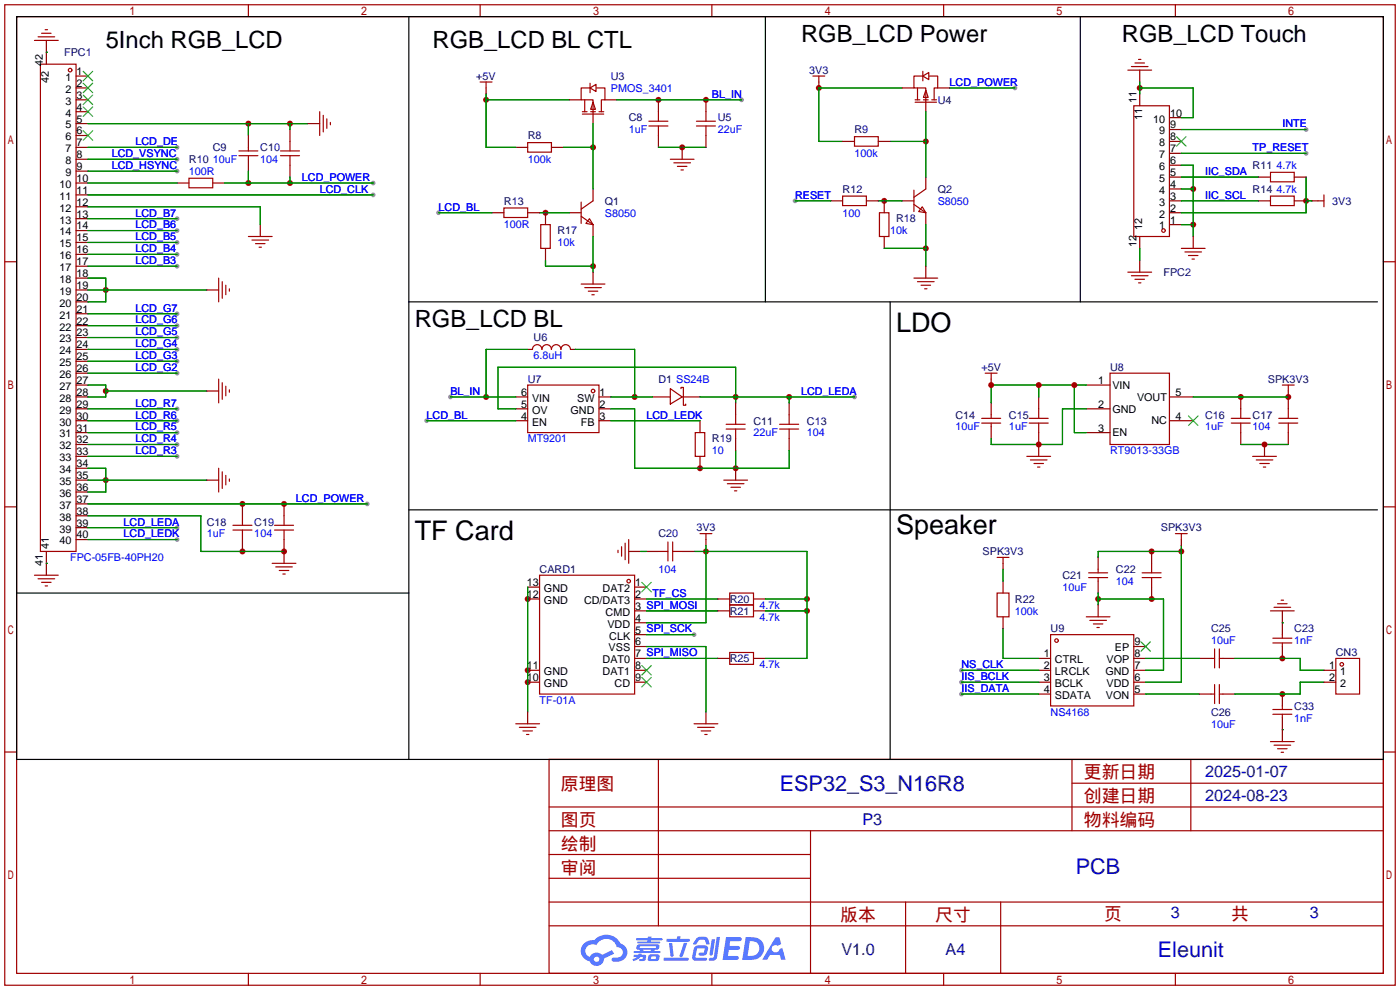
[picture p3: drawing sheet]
<svg xmlns="http://www.w3.org/2000/svg" width="299mm" height="212mm" viewBox="0 0 299 212" stroke-linecap="round" stroke-linejoin="round" font-family="sans-serif">
<g fill="#999">
<circle cx="205.5" cy="143.3" r=".51"/>
<circle cx="205.5" cy="145.8" r=".51"/>
<circle cx="205.5" cy="148.3" r=".51"/>
<circle cx="37.8" cy="115.3" r=".51"/>
<circle cx="37.8" cy="112.8" r=".51"/>
<circle cx="37.8" cy="31.5" r=".51"/>
<circle cx="37.8" cy="34" r=".51"/>
<circle cx="37.8" cy="36.6" r=".51"/>
<circle cx="79.8" cy="41.7" r=".51"/>
<circle cx="37.8" cy="46.7" r=".51"/>
<circle cx="37.8" cy="49.3" r=".51"/>
<circle cx="37.8" cy="51.8" r=".51"/>
<circle cx="37.8" cy="54.4" r=".51"/>
<circle cx="37.8" cy="56.9" r=".51"/>
<circle cx="37.8" cy="67.1" r=".51"/>
<circle cx="37.8" cy="69.6" r=".51"/>
<circle cx="37.8" cy="72.1" r=".51"/>
<circle cx="37.8" cy="74.7" r=".51"/>
<circle cx="37.8" cy="77.2" r=".51"/>
<circle cx="37.8" cy="79.8" r=".51"/>
<circle cx="37.8" cy="87.4" r=".51"/>
<circle cx="37.8" cy="89.9" r=".51"/>
<circle cx="37.8" cy="92.5" r=".51"/>
<circle cx="37.8" cy="95" r=".51"/>
<circle cx="37.8" cy="97.5" r=".51"/>
<circle cx="78.5" cy="107.7" r=".51"/>
<circle cx="169.9" cy="42.9" r=".51"/>
<circle cx="216.9" cy="18.8" r=".51"/>
<circle cx="93.7" cy="45.5" r=".51"/>
<circle cx="91.2" cy="89.9" r=".51"/>
<circle cx="279.1" cy="32.8" r=".51"/>
<circle cx="279.1" cy="27.7" r=".51"/>
<circle cx="182.6" cy="84.8" r=".51"/>
<circle cx="158.5" cy="21.3" r=".51"/>
<circle cx="96.3" cy="84.8" r=".51"/>
<circle cx="148.3" cy="135.6" r=".51"/>
<circle cx="79.8" cy="39.1" r=".51"/>
</g>
<g fill="none" stroke="#a10000" stroke-width=".25">
<path d="M1 1h297.2v209.6h-297.2zM3.6 3.6h292.1v204.4h-292.1zM53.1 1v2.6M102.6 1v2.6M152.1 1v2.6M201.7 1v2.6M251.2 1v2.6M1 55.9h2.6M295.7 55.9h2.5M1 108.3h2.6M295.7 108.3h2.5M1 160.7h2.6"/>
<path d="M117.3 162.3h178.4v45.7h-178.4zM117.3 177.5h178.4M117.3 172.5h178.4M140.7 162.3v35.6M173.2 177.5v30.5M229.1 162.3v15.2M229.1 167.4h66.6M254.5 162.3v15.2M295.7 160.7h2.5M117.3 182.6h55.9M117.3 197.9h178.4M117.3 192.8h178.4"/>
<path d="M117.3 187.7h55.9M193.5 192.8v15.2M213.9 192.8v15.2M53.1 208v2.6M102.6 208v2.6M152.1 208v2.6M201.7 208v2.6M251.2 208v2.6"/>
</g>
<g fill="#5487ff">
<path d="M155.2 200.3h2.6a.48 .48 0 0 1 .7 .4 .48 .48 0 0 1-.6 .4h-1.8l-.2 1.1h1.9a.43 .43 0 0 1 .4 .4 .43 .43 0 0 1-.5 .4h-1.9l-.2 1.3h1.7a.45 .45 0 0 1 .5 .2 .45 .45 0 0 1-.1 .6h-3.3z"/>
<path d="M165.7 200.3h.9l.4 1.5-.8 .3a.84 .84 0 0 0-1.2 .3 .84 .84 0 0 0 .4 1.1 .84 .84 0 0 0 1.1-.4l.1-.2 .6-.3 .7 2.5h-1l-.2-1h-2.1l-.6 1h-1.1z"/>
<path d="M152.1 200.8h.7l-.5 3.1a.36 .36 0 0 1-.3 .3 .36 .36 0 0 1-.4-.3z"/>
<path d="M153.2 200.2h.7l-.6 4.3a1.13 1.13 0 0 1-1.8 .6l.2-.4h.7l.2-.2z"/>
<path d="M148.9 200.6l.6-.4h1a.77 .77 0 0 1 .9 .5l.3 1-.2 .2h-.5l-.3-.9-.2-.2-1 .1-.7 1-.6-.1-.1-.2z"/>
<path d="M148.4 202.4l.6-.3h1.7a.81 .81 0 0 1 .7 .5 .81 .81 0 0 1-.2 .8 .81 .81 0 0 1-.9 .8h-.7a.32 .32 0 0 1-.3-.3 .32 .32 0 0 1 .4-.3h.7l.2-.9-1.6 .1-.4 1.8 2.2 .1a.32 .32 0 0 1 .3 .4 .32 .32 0 0 1-.4 .2h-2.2l-.5-.3-.1-.5z"/>
<path d="M141.9 204.7h5a.33 .33 0 0 1 .3 .3 .33 .33 0 0 1-.3 .3h-4.9l-.2-.1z"/>
<path d="M146.1 201.5h.8l-.7 2a.98 .98 0 0 1-.7 1.1l-.3-.3z"/>
<path d="M143 201.6h.7l.3 2.5a.34 .34 0 0 1-.3 .4 .34 .34 0 0 1-.4-.3z"/>
<path d="M142.5 200.7h2.1l.3-.6h.6l-.1 .6h1.7a.32 .32 0 0 1 .4 .3 .32 .32 0 0 1-.4 .3h-4.5l-.2-.2z"/>
<path d="M135.5 204.1h.9l.1-.3h.6v.3h.8a.82 .82 0 0 1-.5 1.3h-.8v-.4l.7-.1 .1-.3a.68 .68 0 0 0-1 .4l-1.1 .4-.1-.4 .9-.5h-.7z"/>
<path d="M136 200.5h2.4l.1-.3h.7v.3h2.2l.2 .3-.2 .2h-2.3v.2h1.8l.2 .3-.2 .1h-4.5l-.1-.4h2l.1-.2h-2.3l-.1-.2z"/>
<path d="M159.4 200.3l-.8 4.9h1.7a2.5 2.5 0 0 0 3-2.5 2.5 2.5 0 0 0-3.1-2.4zM160.3 201.1a1.61 1.61 0 0 1 2 1.5 1.61 1.61 0 0 1-1.8 1.7h-.7z"/>
<path d="M136.2 202a.55 .55 0 0 0-.2 .8 .55 .55 0 0 0 .7 .2l.1 .3h-1.3v.3l5.4 .1 .3-.2-.2-.2h-1.2l.2-.3a.7 .7 0 0 0 .8-.3 .7 .7 0 0 0 0-.8l-4.2-.1zM136.8 202.3l3.3-.1 .1 .1-.2 .3h-3.2zM137.5 203h1.7l-.2 .3h-1.4z"/>
<path d="M138.6 204.2a1.05 1.05 0 0 0 0 1.2 2.91 2.91 0 0 0 2.2-.2 .98 .98 0 0 0 0-1.2h-1.6zM139.2 204.5l.9-.1 .1 .4-.2 .2-.8-.1z"/>
<path d="M124.9 201.6a2.23 2.23 0 0 0-.7 2.3 2.23 2.23 0 0 0 1.8 1.6 1.58 1.58 0 0 0 1.8 .9 1.58 1.58 0 0 0 1.3-1.5l2.2-1.1-.5-.7-2.1 1a1.65 1.65 0 0 0-2.7 .4 1.45 1.45 0 0 1-.8-1.9 1.45 1.45 0 0 1 2-.7l.3 .1a2.3 2.3 0 0 1 2.3-1.3 2.3 2.3 0 0 1 2 1.7 1.12 1.12 0 0 1 1.3 1 1.12 1.12 0 0 1-1.1 1.2h-.7a.45 .45 0 0 0-.6 .4 .45 .45 0 0 0 .5 .5 2.21 2.21 0 0 0 2.2-.5 2.21 2.21 0 0 0 .5-2.3 2.13 2.13 0 0 0-1.3-1.1 3.3 3.3 0 0 0-5.6-.7l-1.1 .1zM127 205a.57 .57 0 0 1 1.1 0 .57 .57 0 0 1-1.1 0z"/>
</g>
<g fill="none" stroke="#a10000" stroke-width=".25">
<path d="M210.6 79.8h2.5M211.8 79.8v1.2M237.2 79.8h12.7v15.2h-12.7zM209.8 90.4h4.1M209.8 89.4h4.1M211.8 88.6v.8M211.8 90.4v.8M219.5 97.5h5M220 90.4h4M220 89.4h4M220.2 98.3h3.6M221 99.1h2"/>
<path d="M221.7 99.8h.5M222 87.4v2M222 90.4v2.1M263.1 90.4h4.1M263.1 89.4h4.1M265.2 87.4v2M265.2 90.4v2.1M267.7 97.5h5.1M268.5 98.3h3.5M269.2 99.1h2.1M270 99.8h.5M273.3 90.4h4.1"/>
<path d="M273.3 89.4h4.1M275.3 87.4v2M275.3 90.4v2.1"/>
</g>
<g fill="none" stroke="#870000" stroke-width=".25">
<path d="M211.8 81v1.3M211.8 86.1v2.5M211.8 91.2v2.5M222 84.8v2.6M222 92.5v5M232.2 82.3h5M232.2 87.4h5M232.2 92.5h5M249.9 89.9h5.1M249.9 84.8h5.1M265.2 84.8v2.6M265.2 92.5v2.5"/>
<path d="M270.3 95v2.5M275.3 84.8v2.6M275.3 92.5v2.5"/>
</g>
<path d="M254 88.9l2 2M256 88.9l-2 2" fill="none" stroke="#3c3" stroke-width=".25"/>
<path d="M222 82.3v2.5M229.6 82.3v10.2h2.6M232.2 82.3h-20.4v3.8M232.2 87.4h-5.1v7.6h-15.3v-1.3M265.2 95h10.1" fill="none" stroke="#008700" stroke-width=".25"/>
<g fill="#c00">
<circle cx="229.6" cy="82.3" r=".63"/>
<circle cx="222" cy="82.3" r=".63"/>
<circle cx="211.8" cy="82.3" r=".63"/>
<circle cx="222" cy="95" r=".63"/>
<circle cx="270.3" cy="95" r=".63"/>
<circle cx="265.2" cy="84.8" r=".63"/>
<circle cx="275.3" cy="84.8" r=".63"/>
<circle cx="252.5" cy="117.9" r=".63"/>
<circle cx="246.1" cy="117.9" r=".63"/>
<circle cx="246.1" cy="128" r=".63"/>
<circle cx="234.7" cy="128" r=".63"/>
<circle cx="53.1" cy="26.4" r=".63"/>
<circle cx="62" cy="26.4" r=".63"/>
<circle cx="22.6" cy="62" r=".63"/>
<circle cx="22.6" cy="83.6" r=".63"/>
<circle cx="22.6" cy="102.6" r=".63"/>
<circle cx="60.7" cy="117.9" r=".63"/>
<circle cx="51.8" cy="117.9" r=".63"/>
<circle cx="60.7" cy="107.7" r=".63"/>
<circle cx="51.8" cy="107.7" r=".63"/>
<circle cx="189" cy="42.9" r=".63"/>
<circle cx="197.9" cy="53.1" r=".63"/>
<circle cx="175" cy="18.8" r=".63"/>
<circle cx="197.9" cy="30.2" r=".63"/>
<circle cx="116.6" cy="45.5" r=".63"/>
<circle cx="126.7" cy="56.9" r=".63"/>
<circle cx="103.9" cy="21.3" r=".63"/>
<circle cx="126.7" cy="31.5" r=".63"/>
<circle cx="145.8" cy="31.5" r=".63"/>
<circle cx="135.6" cy="84.8" r=".63"/>
<circle cx="157.2" cy="100.1" r=".63"/>
<circle cx="149.6" cy="100.1" r=".63"/>
<circle cx="243.6" cy="18.8" r=".63"/>
<circle cx="255" cy="48" r=".63"/>
<circle cx="255" cy="40.4" r=".63"/>
<circle cx="279.1" cy="42.9" r=".63"/>
<circle cx="168.7" cy="84.8" r=".63"/>
<circle cx="157.2" cy="84.8" r=".63"/>
<circle cx="150.9" cy="21.3" r=".63"/>
<circle cx="140.7" cy="21.3" r=".63"/>
<circle cx="103.9" cy="84.8" r=".63"/>
<circle cx="112.8" cy="145.8" r=".63"/>
<circle cx="112.8" cy="128" r=".63"/>
<circle cx="112.8" cy="143.3" r=".63"/>
<circle cx="62" cy="39.1" r=".63"/>
<circle cx="53.1" cy="39.1" r=".63"/>
<circle cx="274.1" cy="140.7" r=".63"/>
<circle cx="274.1" cy="148.3" r=".63"/>
<circle cx="150.9" cy="117.9" r=".63"/>
<circle cx="172.5" cy="128" r=".63"/>
<circle cx="172.5" cy="130.6" r=".63"/>
</g>
<g fill="none" stroke="#008700" stroke-width=".25">
<path d="M9.9 11.2h.1M192.8 18.8h-17.8v11.4h5.1M202.9 18.8h14M243.6 18.8h11.4v6.3h-2.5M243.6 17.5v2.6M18.8 31.5h19M18.8 34h19M18.8 36.6h19M18.8 26.4h47M18.8 39.1h19M48 39.1h31.8M53.1 26.4v2.6"/>
<path d="M53.1 36.6v2.5M62 26.4v1.3M62 37.8v1.3M103.9 20.1v11.4h6.3M103.9 21.3h17.8M120.4 31.5h6.3M126.7 26.4v14M131.8 21.3h26.7M140.7 31.5h10.2M190.2 30.2h7.7M197.9 23.9v13.9M252.5 35.3h2.5v15.2"/>
<path d="M252.5 37.8h16.5M252.5 32.8h26.6M252.5 27.7h26.6M279.1 37.8v7.7h-26.6M18.8 41.7h61M18.8 44.2h36.8v3.8M18.8 46.7h19M18.8 49.3h19M18.8 51.8h19M18.8 54.4h19M18.8 56.9h19M18.8 59.4h3.8v5.1h-3.8"/>
<path d="M93.7 45.5h11.5M115.3 45.5h6.4M116.6 55.6v1.3h10.1M126.7 50.5v7.7M169.9 42.9h7.6M187.7 42.9h5.1M189 53.1h8.9M197.9 48v8.9M243.6 53.1v2.5M252.5 42.9h16.5M252.5 48h2.5M252.5 40.4h2.5"/>
<path d="M279.1 42.9h1.3M18.8 62h25.4M18.8 67.1h19M18.8 69.6h19M18.8 72.1h19M18.8 74.7h19M18.8 77.2h19M18.8 79.8h19M112.8 74.7h-8.9v10.1M122.9 74.7h12.7v10.1M18.8 82.3h3.8v2.5h-3.8M18.8 87.4h19"/>
<path d="M18.8 89.9h19M18.8 92.5h19M18.8 95h19M18.8 97.5h19M22.6 83.6h21.6M91.2 89.9h19M96.3 84.8h13.9M130.6 84.8h8.8M130.6 87.4h5v12.7h33.1v-3.8M130.6 89.9h19M149.6 84.8h33M157.2 86.1v-7.6h-50.8v8.9h3.8"/>
<path d="M157.2 96.3v3.8M168.7 84.8v1.3M255 84.8h20.3M18.8 110.2h24.1v7.7h17.8M18.8 115.3h19M18.8 112.8h19M18.8 100.1h3.8v5.1h-3.8M18.8 102.6h25.4M18.8 107.7h59.7M136.9 117.9h1.3M148.3 117.9h24.2v22.8h-8.9M150.9 116.6v16.5h-12.7"/>
<path d="M252.5 116.6v29.2h-7.6M252.5 117.9h-17.8v1.2M9.9 120.4h.1M112.8 125.5v26.6M138.2 128h15.2M138.2 130.6h15.2M138.2 135.6h10.1M138.2 138.2h12.7v13.9M163.6 128h8.9M163.6 130.6h8.9M214.4 134.4v6.3h7.6M214.4 121.7v2.5"/>
<path d="M234.7 126.7v2.6M234.7 128h14v15.3h-3.8M274.1 133.1h.1M138.2 140.7h15.2M205.5 148.3h16.5M205.5 145.8h16.5M205.5 143.3h16.5M244.9 140.7h11.4M244.9 148.3h11.4M263.9 140.7h14v2.6h5.1M274.1 156h.1M283 145.8h-5.1v2.5h-14"/>
</g>
<g fill="none" stroke="#870000" stroke-width=".25">
<path d="M9.9 8.6v5.1M16.3 16.3h2.5M16.3 18.8h2.5M103.9 18.8v1.3M175 17.5v1.3M192.8 18.8h2.5M200.4 18.8h2.5M243.6 15v2.5M16.3 21.3h2.5M16.3 23.9h2.5M16.3 26.4h2.5M16.3 29h2.5"/>
<path d="M16.3 31.5h2.5M16.3 34h2.5M16.3 36.6h2.5M16.3 39.1h2.5M37.8 39.1h2.6M45.5 39.1h2.5M53.1 29v2.5M53.1 34v2.6M62 27.7v2.5M62 35.3v2.5M65.8 26.4h2.5M110.2 31.5h2.6"/>
<path d="M117.9 31.5h2.5M121.7 21.3h2.5M126.7 23.9v2.5M129.3 21.3h2.5M140.7 21.3v2.6M140.7 29v2.5M145.8 31.5v2.5M150.9 21.3v2.6M150.9 29v2.5M180.1 30.2h2.5M187.7 30.2h2.5M197.9 21.3v2.6"/>
<path d="M197.9 37.8v2.6M243.6 20.1v2.5M249.9 37.8h2.6M249.9 35.3h2.6M249.9 32.8h2.6M249.9 30.2h2.6M249.9 27.7h2.6M249.9 25.1h2.6M269 37.8h2.5M276.6 37.8h2.5M16.3 41.7h2.5M16.3 44.2h2.5"/>
<path d="M16.3 46.7h2.5M16.3 49.3h2.5M16.3 51.8h2.5M16.3 54.4h2.5M16.3 56.9h2.5M16.3 59.4h2.5M55.6 48v2.5M105.2 45.5h2.5M112.8 45.5h2.5M116.6 45.5v2.5M116.6 53.1v2.5M121.7 45.5h2.5"/>
<path d="M126.7 40.4v2.5M126.7 48v2.5M126.7 58.2v2.5M177.5 42.9h2.6M185.2 42.9h2.5M189 42.9v2.6M189 50.5v2.6M192.8 42.9h2.5M197.9 45.5v2.5M197.9 56.9v2.5M243.6 50.5v2.6M243.6 55.6v2.6"/>
<path d="M249.9 42.9h2.6M249.9 45.5h2.6M249.9 48h2.6M249.9 40.4h2.6M255 50.5v2.6M269 42.9h2.5M276.6 42.9h2.5M280.4 42.9h1.3M16.3 62h2.5M16.3 64.5h2.5M16.3 67.1h2.5M16.3 69.6h2.5"/>
<path d="M16.3 72.1h2.5M16.3 74.7h2.5M16.3 77.2h2.5M16.3 79.8h2.5M44.2 62h2.5M112.8 74.7h1M121.9 74.7h1M16.3 82.3h2.5M16.3 84.8h2.5M16.3 87.4h2.5M16.3 89.9h2.5M16.3 92.5h2.5"/>
<path d="M16.3 95h2.5M16.3 97.5h2.5M44.2 83.6h2.5M110.2 84.8h2.6M110.2 87.4h2.6M110.2 89.9h2.6M128 84.8h2.6M128 87.4h2.6M128 89.9h2.6M139.4 84.8h3.9M145.8 84.8h3.8M149.6 89.9v2.6"/>
<path d="M149.6 97.5v2.6M157.2 86.1v2.5M157.2 93.7v2.6M168.7 86.1v2.5M168.7 93.7v2.6M275.3 83.6v1.2M9.9 117.9v5M16.3 100.1h2.5M16.3 102.6h2.5M16.3 105.2h2.5M16.3 107.7h2.5M16.3 110.2h2.5"/>
<path d="M16.3 112.8h2.5M16.3 115.3h2.5M44.2 102.6h2.5M51.8 107.7v2.5M51.8 115.3v2.6M60.7 107.7v2.5M60.7 115.3v5.1M134.4 117.9h2.5M138.2 117.9h2.5M145.8 117.9h2.5M150.9 115.3v1.3M157.2 100.1v2.5"/>
<path d="M234.7 119.1v2.6M246.1 117.9v2.5M252.5 115.3v1.3M112.8 125.5h2.5M112.8 128h2.5M135.6 138.2h2.6M135.6 125.5h2.6M135.6 128h2.6M135.6 135.6h2.6M135.6 133.1h2.6M135.6 130.6h2.6M153.4 128h2.6"/>
<path d="M153.4 130.6h2.6M161 128h2.6M161 130.6h2.6M214.4 120.4v1.3M214.4 124.2v2.5M214.4 131.8v2.6M234.7 124.2v2.5M234.7 129.3v2.5M242.3 138.2h2.6M246.1 125.5v2.5M274.1 130.6v5M274.1 138.2v2.5"/>
<path d="M112.8 143.3h2.5M112.8 145.8h2.5M112.8 152.1v2.6M135.6 140.7h2.6M135.6 143.3h2.6M135.6 145.8h2.6M150.9 152.1v2.6M153.4 140.7h2.6M161 140.7h2.6M222 140.7h2.5M222 143.3h2.5M222 145.8h2.5"/>
<path d="M222 148.3h2.5M242.3 140.7h2.6M242.3 143.3h2.6M242.3 145.8h2.6M242.3 148.3h2.6M256.3 140.7h2.5M256.3 148.3h2.5M261.4 140.7h2.5M261.4 148.3h2.5M274.1 148.3v2.6M274.1 153.4v5.1M283 143.3h2.5"/>
<path d="M283 145.8h2.5"/>
</g>
<g fill="none" stroke="#a10000" stroke-width=".25">
<path d="M7.4 8.6h5M8.1 7.9h3.6M8.6 13.7h7.7v104.2h-7.7zM8.9 7.1h2M9.7 6.3h.5M102.6 17.5h2.6M103.9 17.5v1.3M126 18.8h-1.8v2.5h2.5v2.6M126.1 17.8v2M126.1 18.8l1.3-.8v1.6zM127.5 18.8h1.8v2.5h-.8v2.6M173.7 16.3h2.6"/>
<path d="M175 16.3v1.2M196.1 18.8v2.5M197.1 16.3h-1.8v2.5h2.6v2.5M197.2 15.2v2.1M197.2 16.3l1.3-.8v1.5zM197.9 19.3l.5 1.5h-1zM198.6 16.3h1.8v2.5h-.8v2.5M241 15h5.1M241.8 14.2h3.6M242.6 13.5h2M243.3 12.7h.5M40.4 38.1h5.1v2h-5.1z"/>
<path d="M51.1 33.3h4M51.1 32.3h4M53.1 31.5v.8M53.1 33.3v.7M59.9 33.3h4.1M59.9 32.3h4.1M62 30.2v2.1M62 33.3v2M68.3 23.9v5.1M69.1 24.6v3.6M69.8 25.4v2M70.6 26.2v.5"/>
<path d="M112.8 30.5h5.1v2h-5.1zM124.5 23.9h1M124.5 24.4h4.5M125 21.3v2.6M126.2 23.9h1.1M126.7 21.8l.6 1.6h-1.1zM128 23.9h1M138.7 26.9h4M138.7 25.9h4M140.7 23.9v2M140.7 26.9v2.1M143.3 34h5"/>
<path d="M144 34.8h3.6M144.8 35.6h2M145.5 36.3h.5M148.8 26.9h4.1M148.8 25.9h4.1M150.9 23.9v2M150.9 26.9v2.1M182.6 29.2h5.1v2h-5.1zM195.6 21.3h1M195.6 21.8h4.6M197.4 21.3h1M199.1 21.3h1.1"/>
<path d="M242.3 22.6h7.6v27.9h-7.6zM271.5 36.8h5.1v2.1h-5.1zM46.7 59.4v5.1M53.1 50.5h5.1M53.8 51.3h3.6M54.6 52.1h2M55.4 52.8h.5M107.7 44.4h5.1v2.1h-5.1zM115.6 48h2v5.1h-2zM124.2 46.2l2.5 1.8M124.2 43.2v4.6M126 46.7l.7 1.3-1.5-.2z"/>
<path d="M126.7 42.9l-2.5 1.8M180.1 41.9h5.1v2h-5.1zM188 45.5h2v5h-2zM195.3 43.7l2.6 1.8M195.3 40.6v4.6M195.3 59.4h5.1M197.1 44.2l.8 1.3-1.6-.3zM197.9 40.4l-2.6 1.8M241 58.2h5.1M241.8 58.9h3.6M242.6 59.7h2M252.5 53.1h5.1"/>
<path d="M253.2 53.8h3.6M254 54.6h2M254.8 55.4h.5M271.5 41.9h5.1v2h-5.1zM281.7 42.9h1.3M283 41.7v2.5M47.5 60.2v3.6M48.3 61v2M49 61.7v.5M113.8 74.7a1.02 1.02 0 0 1 1-1 1.02 1.02 0 0 1 1 1 1.02 1.02 0 0 1 1-1 1.02 1.02 0 0 1 1.1 1 1.02 1.02 0 0 1 1-1 1.02 1.02 0 0 1 1 1 1.02 1.02 0 0 1 1-1 1.02 1.02 0 0 1 1 1M124.2 60.7h5.1M125 61.5h3.5"/>
<path d="M125.7 62.2h2.1M126.5 63h.5M196.1 60.2h3.5M196.8 61h2.1M197.6 61.7h.5M243.3 60.5h.5M46.7 81v5.1M47.5 81.8v3.5M48.3 82.5v2.1M49 83.3v.5M112.8 82.3h15.2v10.2h-15.2zM143.3 83.1l2.5 1.7-2.5 1.6z"/>
<path d="M145.5 83.1v-.3h.5v3.8h.6v-.2M148.6 92.5h2v5h-2zM155.2 91.7h4.1M155.2 90.7h4.1M157.2 88.6v2.1M157.2 91.7v2M166.6 91.7h4.1M166.6 90.7h4.1M168.7 88.6v2.1M168.7 91.7v2M274.1 82.3h2.5M275.3 82.3v1.3"/>
<path d="M46.7 100.1v5.1M47.5 100.8v3.6M48.3 101.6v2M49 102.4v.5M49.8 113.3h4M49.8 112.3h4M51.8 110.2v2.1M51.8 113.3v2M58.7 113.3h4M58.7 112.3h4M60.7 110.2v2.1M60.7 113.3v2"/>
<path d="M132.1 117.6v.5M132.8 116.8v2.1M133.6 116.1v3.5M134.4 115.3v5.1M140.7 117.9h2M142.7 115.8v4.1M143.8 115.8v4.1M143.8 117.9h2M149.6 114h2.5M150.9 114v1.3M154.7 102.6h5.1M155.4 103.4h3.6"/>
<path d="M156.2 104.1h2M157 104.9h.5M213.1 119.1h2.5M214.4 119.1v1.3M251.2 114h2.5M252.5 114v1.3M7.4 122.9h5M8.1 123.7h3.6M8.9 124.5h2M9.7 125.2h.5M58.2 120.4h5M58.9 121.2h3.6"/>
<path d="M59.7 121.9h2M60.5 122.7h.5M115.3 122.9h20.3v25.4h-20.3zM156 126.7h5v2.6h-5zM156 129.3h5v2.5h-5zM156 139.4h5v2.6h-5zM213.1 126.7h2.5v5.1h-2.5zM224.5 135.6h17.8v15.3h-17.8zM232.2 131.8h5M232.7 122.4h4M232.7 123.4h4M232.9 132.6h3.6"/>
<path d="M233.7 133.4h2M234.4 134.1h.5M234.7 121.7v.7M234.7 123.4v.8M244.1 122.4h4.1M244.1 123.4h4.1M246.1 120.4v2M246.1 123.4v2.1M259.6 138.7v4M260.6 138.7v4M271.5 130.6h5.1M272 137.4h4.1"/>
<path d="M272 136.4h4.1M272.3 129.8h3.5M273 129h2.1M273.8 128.3h.5M274.1 135.6v.8M274.1 137.4v.8M110.2 154.7h5.1M111 155.4h3.6M111.8 156.2h2M112.5 157h.5M148.3 154.7h5.1M149.1 155.4h3.6"/>
<path d="M149.9 156.2h2M150.6 157h.5M258.8 140.7h.8M258.8 148.3h.8M259.6 146.3v4.1M260.6 146.3v4.1M260.6 140.7h.8M260.6 148.3h.8M271.5 158.5h5.1M272 152.7h4.1M272 151.6h4.1M272.3 159.3h3.5"/>
<path d="M274.1 150.9v.7M274.1 152.7v.7M285.5 140.7h5.1v7.6h-5.1zM273 160h2.1M273.8 160.8h.5"/>
<circle cx="15" cy="15" r=".38"/>
<circle cx="248.7" cy="49.3" r=".38"/>
<circle cx="126.7" cy="83.6" r=".38"/>
<circle cx="134.4" cy="124.2" r=".38"/>
<circle cx="225.8" cy="136.9" r=".38"/>
<circle cx="286.8" cy="142" r=".38"/>
</g>
<g fill="none" stroke="#3c3" stroke-width=".25">
<path d="M17.8 15.2l2 2.1M17.8 17.8l2 2M19.8 15.2l-2 2.1M19.8 17.8l-2 2M17.8 20.3l2 2.1M17.8 22.9l2 2M17.8 27.9l2 2.1M19.8 20.3l-2 2.1M19.8 22.9l-2 2M19.8 27.9l-2 2.1M251.5 29.2l2 2M253.5 29.2l-2 2"/>
<path d="M137.2 124.5l2 2M139.2 124.5l-2 2M243.8 137.2l2.1 2M245.9 137.2l-2.1 2M137.2 144.8l2 2M137.2 142.2l2 2.1M139.2 144.8l-2 2M139.2 142.2l-2 2.1"/>
</g>
<path d="M3.6 3.6h292.1v158.7h-292.1zM87.4 3.6v158.7M163.6 3.6v60.9M230.9 3.6v60.9M87.4 64.5h207M190.2 64.5v97.8M87.4 109h207M3.6 126.7h83.8" fill="none" stroke="#000" stroke-width=".25"/>
<g font-size="5.8">
<text x="191.5" y="71">LDO</text>
<text x="88.6" y="115.4">TF Card</text>
<text x="191.5" y="114.2">Speaker</text>
</g>
<g font-size="5.1">
<text x="22.6" y="10.2">5Inch RGB_LCD</text>
<text x="92.5" y="10.2">RGB_LCD BL CTL</text>
<text x="171.2" y="8.9">RGB_LCD Power</text>
<text x="239.8" y="8.9">RGB_LCD Touch</text>
<text x="88.6" y="69.8">RGB_LCD BL</text>
</g>
<g font-size="4.6" fill="#000080">
<text x="166.7" y="169">ESP32_S3_N16R8</text>
<text x="229.9" y="186.8">PCB</text>
<text x="247.4" y="204.6">Eleunit</text>
</g>
<g font-size="3.8" fill="#a00000">
<text x="231.6" y="166.4">更新日期</text>
<text x="119.9" y="168.9">原理图</text>
<text x="231.6" y="171.5">创建日期</text>
<text x="119.9" y="176.5">图页</text>
<text x="231.6" y="176.5">物料编码</text>
<text x="119.9" y="181.6">绘制</text>
<text x="119.9" y="186.7">审阅</text>
<text x="179.6" y="196.9">版本</text>
<text x="199.9" y="196.9">尺寸</text>
<text x="236" y="196.6">页</text>
<text x="263.1" y="196.6">共</text>
</g>
<g font-size="3.5" fill="#000080">
<text x="257.6" y="166.1">2025-01-07</text>
<text x="257.6" y="171.1">2024-08-23</text>
<text x="184.3" y="176.2">P3</text>
<text x="250.2" y="196.3">3</text>
<text x="280" y="196.3">3</text>
<text x="179.8" y="204.2">V1.0</text>
<text x="202.1" y="204.2">A4</text>
</g>
<g font-size="2.3" fill="#000080">
<text x="13.7" y="12">FPC1</text>
<text x="101.8" y="17.1">+5V</text>
<text x="130.6" y="17.1">U3</text>
<text x="173" y="15.8">3V3</text>
<text x="200.4" y="22.1">U4</text>
<text x="112.8" y="29.8">R8</text>
<text x="134.4" y="26">C8</text>
<text x="153.4" y="26">U5</text>
<text x="182.6" y="28.5">R9</text>
<text x="40.4" y="34.8">R10</text>
<text x="45.5" y="32.3">C9</text>
<text x="55.6" y="32.3">C10</text>
<text x="180.1" y="41.2">R12</text>
<text x="200.4" y="41.2">Q2</text>
<text x="267.7" y="41.2">R14</text>
<text x="267.7" y="36.1">R11</text>
<text x="107.7" y="43.7">R13</text>
<text x="129.3" y="43.7">Q1</text>
<text x="191.5" y="47.5">R18</text>
<text x="284.7" y="43.7">3V3</text>
<text x="119.1" y="50.1">R17</text>
<text x="248.7" y="59">FPC2</text>
<text x="114" y="72.9">U6</text>
<text x="112.8" y="81.8">U7</text>
<text x="140.7" y="81.8">D1 SS24B</text>
<text x="209.8" y="79.3">+5V</text>
<text x="237.2" y="79.3">U8</text>
<text x="271" y="81.8">SPK3V3</text>
<text x="204.2" y="89.5">C14</text>
<text x="215.6" y="89.5">C15</text>
<text x="257.6" y="89.5">C16</text>
<text x="267.7" y="89.5">C17</text>
<text x="152.1" y="94.5">R19</text>
<text x="161" y="90.7">C11</text>
<text x="172.5" y="90.7">C13</text>
<text x="44.2" y="112.3">C18</text>
<text x="54.4" y="112.3">C19</text>
<text x="148.8" y="113.6">3V3</text>
<text x="248.1" y="113.6">SPK3V3</text>
<text x="140.7" y="114.9">C20</text>
<text x="210" y="118.7">SPK3V3</text>
<text x="115.3" y="122.5">CARD1</text>
<text x="227.1" y="123.7">C21</text>
<text x="238.5" y="122.5">C22</text>
<text x="156" y="128.8">R20</text>
<text x="156" y="131.4">R21</text>
<text x="216.9" y="128.8">R22</text>
<text x="224.5" y="135.2">U9</text>
<text x="258.8" y="135.2">C25</text>
<text x="276.6" y="135.2">C23</text>
<text x="156" y="141.5">R25</text>
<text x="285.5" y="140.3">CN3</text>
<text x="258.8" y="153">C26</text>
<text x="276.6" y="151.7">C33</text>
</g>
<g font-size="2.3">
<text x="9.2" y="14.1" transform="rotate(-90 9.2 14.1)">42</text>
<text x="10.5" y="17.7" transform="rotate(-90 10.5 17.7)">42</text>
<text x="14" y="17.3">1</text>
<text x="16.4" y="16">1</text>
<text x="14" y="19.8">2</text>
<text x="14" y="22.4">3</text>
<text x="16.4" y="18.6">2</text>
<text x="16.4" y="21.1">3</text>
<text x="16.4" y="23.6">4</text>
<text x="242.9" y="22" transform="rotate(-90 242.9 22)">11</text>
<text x="14" y="24.9">4</text>
<text x="14" y="27.5">5</text>
<text x="14" y="30">6</text>
<text x="16.4" y="26.2">5</text>
<text x="16.4" y="28.7">6</text>
<text x="244.1" y="25.6" transform="rotate(-90 244.1 25.6)">11</text>
<text x="246.4" y="26.2">10</text>
<text x="247.7" y="28.7">9</text>
<text x="250.1" y="30">8</text>
<text x="250.1" y="27.5">9</text>
<text x="250.1" y="24.9">10</text>
<text x="14" y="32.5">7</text>
<text x="14" y="35.1">8</text>
<text x="16.4" y="31.3">7</text>
<text x="16.4" y="33.8">8</text>
<text x="247.7" y="33.8">7</text>
<text x="247.7" y="31.3">8</text>
<text x="250.1" y="35.1">6</text>
<text x="250.1" y="32.5">7</text>
<text x="12.7" y="40.2">10</text>
<text x="14" y="37.6">9</text>
<text x="16.4" y="36.3">9</text>
<text x="16.4" y="38.9">10</text>
<text x="16.4" y="41.4">11</text>
<text x="247.7" y="41.4">4</text>
<text x="247.7" y="38.9">5</text>
<text x="247.7" y="36.3">6</text>
<text x="250.1" y="40.2">4</text>
<text x="250.1" y="37.6">5</text>
<text x="12.7" y="42.7">11</text>
<text x="12.7" y="45.2">12</text>
<text x="12.7" y="47.8">13</text>
<text x="16.4" y="44">12</text>
<text x="16.4" y="46.5">13</text>
<text x="247.7" y="46.5">2</text>
<text x="247.7" y="44">3</text>
<text x="250.1" y="47.8">1</text>
<text x="250.1" y="45.2">2</text>
<text x="250.1" y="42.7">3</text>
<text x="12.7" y="50.3">14</text>
<text x="12.7" y="52.9">15</text>
<text x="16.4" y="49">14</text>
<text x="16.4" y="51.6">15</text>
<text x="242.9" y="52.8" transform="rotate(-90 242.9 52.8)">12</text>
<text x="244.1" y="49.1" transform="rotate(-90 244.1 49.1)">12</text>
<text x="247.7" y="49">1</text>
<text x="12.7" y="55.4">16</text>
<text x="12.7" y="57.9">17</text>
<text x="16.4" y="54.1">16</text>
<text x="16.4" y="56.7">17</text>
<text x="16.4" y="59.2">18</text>
<text x="12.7" y="60.5">18</text>
<text x="12.7" y="63">19</text>
<text x="12.7" y="65.6">20</text>
<text x="16.4" y="61.7">19</text>
<text x="16.4" y="64.3">20</text>
<text x="12.7" y="68.1">21</text>
<text x="12.7" y="70.6">22</text>
<text x="16.4" y="66.8">21</text>
<text x="16.4" y="69.4">22</text>
<text x="16.4" y="71.9">23</text>
<text x="12.7" y="73.2">23</text>
<text x="12.7" y="75.7">24</text>
<text x="16.4" y="74.4">24</text>
<text x="16.4" y="77">25</text>
<text x="12.7" y="78.3">25</text>
<text x="12.7" y="80.8">26</text>
<text x="12.7" y="83.3">27</text>
<text x="16.4" y="79.5">26</text>
<text x="16.4" y="82.1">27</text>
<text x="234.7" y="82.1">1</text>
<text x="237.7" y="83.1">VIN</text>
<text x="12.7" y="85.9">28</text>
<text x="12.7" y="88.4">29</text>
<text x="16.4" y="84.6">28</text>
<text x="16.4" y="87.1">29</text>
<text x="16.4" y="89.7">30</text>
<text x="111.4" y="89.7">4</text>
<text x="111.4" y="87.1">5</text>
<text x="111.4" y="84.6">6</text>
<text x="113.7" y="88.4">OV</text>
<text x="113.7" y="85.9">VIN</text>
<text x="121.9" y="88.4">GND</text>
<text x="123.4" y="85.9">SW</text>
<text x="128.1" y="84.6">1</text>
<text x="128.1" y="87.1">2</text>
<text x="128.1" y="89.7">3</text>
<text x="234.7" y="87.1">2</text>
<text x="237.7" y="88.2">GND</text>
<text x="243" y="85.6">VOUT</text>
<text x="251.2" y="89.7">4</text>
<text x="251.2" y="84.6">5</text>
<text x="12.7" y="91">30</text>
<text x="12.7" y="93.5">31</text>
<text x="16.4" y="92.2">31</text>
<text x="16.4" y="94.8">32</text>
<text x="113.7" y="91">EN</text>
<text x="124.1" y="91">FB</text>
<text x="234.7" y="92.2">3</text>
<text x="237.7" y="93.2">EN</text>
<text x="246.1" y="90.7">NC</text>
<text x="12.7" y="96">32</text>
<text x="12.7" y="98.6">33</text>
<text x="12.7" y="101.1">34</text>
<text x="16.4" y="97.3">33</text>
<text x="16.4" y="99.8">34</text>
<text x="12.7" y="103.7">35</text>
<text x="12.7" y="106.2">36</text>
<text x="16.4" y="102.4">35</text>
<text x="16.4" y="104.9">36</text>
<text x="16.4" y="107.5">37</text>
<text x="12.7" y="108.7">37</text>
<text x="12.7" y="111.3">38</text>
<text x="12.7" y="113.8">39</text>
<text x="16.4" y="110">38</text>
<text x="16.4" y="112.5">39</text>
<text x="10.5" y="117.4" transform="rotate(-90 10.5 117.4)">41</text>
<text x="12.7" y="116.4">40</text>
<text x="16.4" y="115.1">40</text>
<text x="9.2" y="121" transform="rotate(-90 9.2 121)">41</text>
<text x="112.6" y="125.2">13</text>
<text x="135.8" y="125.2">1</text>
<text x="112.6" y="127.8">12</text>
<text x="116.3" y="126.5">GND</text>
<text x="116.3" y="129.1">GND</text>
<text x="124.8" y="129.1">CD/DAT3</text>
<text x="128.8" y="126.5">DAT2</text>
<text x="129.4" y="131.6">CMD</text>
<text x="135.8" y="130.3">3 SPI_MOSI</text>
<text x="135.8" y="127.8">2</text>
<text x="129.8" y="134.1">VDD</text>
<text x="130.2" y="136.7">CLK</text>
<text x="135.8" y="137.9">6</text>
<text x="135.8" y="135.4">5 SPI_SCK</text>
<text x="135.8" y="132.9">4</text>
<text x="242.4" y="137.9">9</text>
<text x="112.6" y="143">11</text>
<text x="128.8" y="141.8">DAT0</text>
<text x="130.1" y="139.2">VSS</text>
<text x="135.8" y="143">8</text>
<text x="135.8" y="140.5">7 SPI_MISO</text>
<text x="223.1" y="140.5">1</text>
<text x="223.1" y="143">2</text>
<text x="225.5" y="141.8">CTRL</text>
<text x="236.5" y="141.8">VOP</text>
<text x="238.3" y="139.2">EP</text>
<text x="242.4" y="143">7</text>
<text x="242.4" y="140.5">8</text>
<text x="284.1" y="143">1</text>
<text x="112.6" y="145.6">10</text>
<text x="116.3" y="144.3">GND</text>
<text x="116.3" y="146.8">GND</text>
<text x="128.8" y="144.3">DAT1</text>
<text x="131.4" y="146.8">CD</text>
<text x="135.8" y="145.6">9</text>
<text x="223.1" y="145.6">3</text>
<text x="223.1" y="148.1">4</text>
<text x="225.5" y="144.3">LRCLK</text>
<text x="225.5" y="146.8">BCLK</text>
<text x="225.5" y="149.4">SDATA</text>
<text x="236.2" y="144.3">GND</text>
<text x="236.4" y="149.4">VON</text>
<text x="236.5" y="146.8">VDD</text>
<text x="242.4" y="148.1">5</text>
<text x="242.4" y="145.6">6</text>
<text x="284.1" y="145.6">2</text>
<text x="286.4" y="144.3">1</text>
<text x="286.4" y="146.8">2</text>
</g>
<g font-size="2.3" fill="#00f">
<text x="130.6" y="19.6">PMOS_3401</text>
<text x="152.1" y="20.9">BL_IN</text>
<text x="202.9" y="18.3">LCD_POWER</text>
<text x="134.4" y="28.5">1uF</text>
<text x="153.4" y="28.5">22uF</text>
<text x="274.1" y="27.2">INTE</text>
<text x="23.9" y="33.6">LCD_VSYNC</text>
<text x="29" y="31">LCD_DE</text>
<text x="45.5" y="34.8">10uF</text>
<text x="55.6" y="34.8">104</text>
<text x="112.8" y="34.8">100k</text>
<text x="182.6" y="33.6">100k</text>
<text x="267.7" y="32.3">TP_RESET</text>
<text x="23.9" y="36.1">LCD_HSYNC</text>
<text x="40.4" y="37.4">100R</text>
<text x="64.5" y="38.7">LCD_POWER</text>
<text x="68.3" y="41.2">LCD_CLK</text>
<text x="257.6" y="37.4">IIC_SDA</text>
<text x="272.8" y="41.2">4.7k</text>
<text x="272.8" y="36.1">4.7k</text>
<text x="29" y="46.3">LCD_B7</text>
<text x="93.7" y="45">LCD_BL</text>
<text x="129.3" y="46.3">S8050</text>
<text x="169.9" y="42.5">RESET</text>
<text x="180.1" y="46.3">100</text>
<text x="200.4" y="43.7">S8050</text>
<text x="257.6" y="42.5">IIC_SCL</text>
<text x="29" y="48.8">LCD_B6</text>
<text x="29" y="51.4">LCD_B5</text>
<text x="29" y="53.9">LCD_B4</text>
<text x="107.7" y="48.8">100R</text>
<text x="119.1" y="52.6">10k</text>
<text x="190.2" y="50.1">10k</text>
<text x="29" y="56.4">LCD_B3</text>
<text x="29" y="66.6">LCD_G7</text>
<text x="29" y="69.1">LCD_G6</text>
<text x="29" y="71.7">LCD_G5</text>
<text x="29" y="74.2">LCD_G4</text>
<text x="29" y="76.8">LCD_G3</text>
<text x="114" y="76.8">6.8uH</text>
<text x="29" y="79.3">LCD_G2</text>
<text x="29" y="86.9">LCD_R7</text>
<text x="29" y="89.5">LCD_R6</text>
<text x="91.2" y="89.5">LCD_BL</text>
<text x="96.3" y="84.4">BL_IN</text>
<text x="138.2" y="89.5">LCD_LEDK</text>
<text x="171.2" y="84.4">LCD_LEDA</text>
<text x="29" y="92">LCD_R5</text>
<text x="29" y="94.5">LCD_R4</text>
<text x="112.8" y="94.5">MT9201</text>
<text x="161" y="93.3">22uF</text>
<text x="172.5" y="93.3">104</text>
<text x="204.2" y="92">10uF</text>
<text x="215.6" y="92">1uF</text>
<text x="257.6" y="92">1uF</text>
<text x="267.7" y="92">104</text>
<text x="29" y="97.1">LCD_R3</text>
<text x="152.1" y="97.1">10</text>
<text x="237.2" y="97.1">RT9013-33GB</text>
<text x="63.2" y="107.2">LCD_POWER</text>
<text x="26.4" y="112.3">LCD_LEDA</text>
<text x="15" y="119.9">FPC-05FB-40PH20</text>
<text x="26.4" y="114.9">LCD_LEDK</text>
<text x="44.2" y="114.9">1uF</text>
<text x="54.4" y="114.9">104</text>
<text x="140.7" y="122.5">104</text>
<text x="238.5" y="125">104</text>
<text x="139.4" y="127.6">TF_CS</text>
<text x="162.3" y="130.1">4.7k</text>
<text x="216.9" y="131.4">100k</text>
<text x="227.1" y="126.3">10uF</text>
<text x="162.3" y="132.6">4.7k</text>
<text x="258.8" y="137.7">10uF</text>
<text x="276.6" y="137.7">1nF</text>
<text x="162.3" y="142.8">4.7k</text>
<text x="205.5" y="142.8">NS_CLK</text>
<text x="205.5" y="145.3">IIS_BCLK</text>
<text x="205.5" y="147.9">IIS_DATA</text>
<text x="115.3" y="150.4">TF-01A</text>
<text x="224.5" y="153">NS4168</text>
<text x="258.8" y="155.5">10uF</text>
<text x="276.6" y="154.2">1nF</text>
</g>
</svg>
